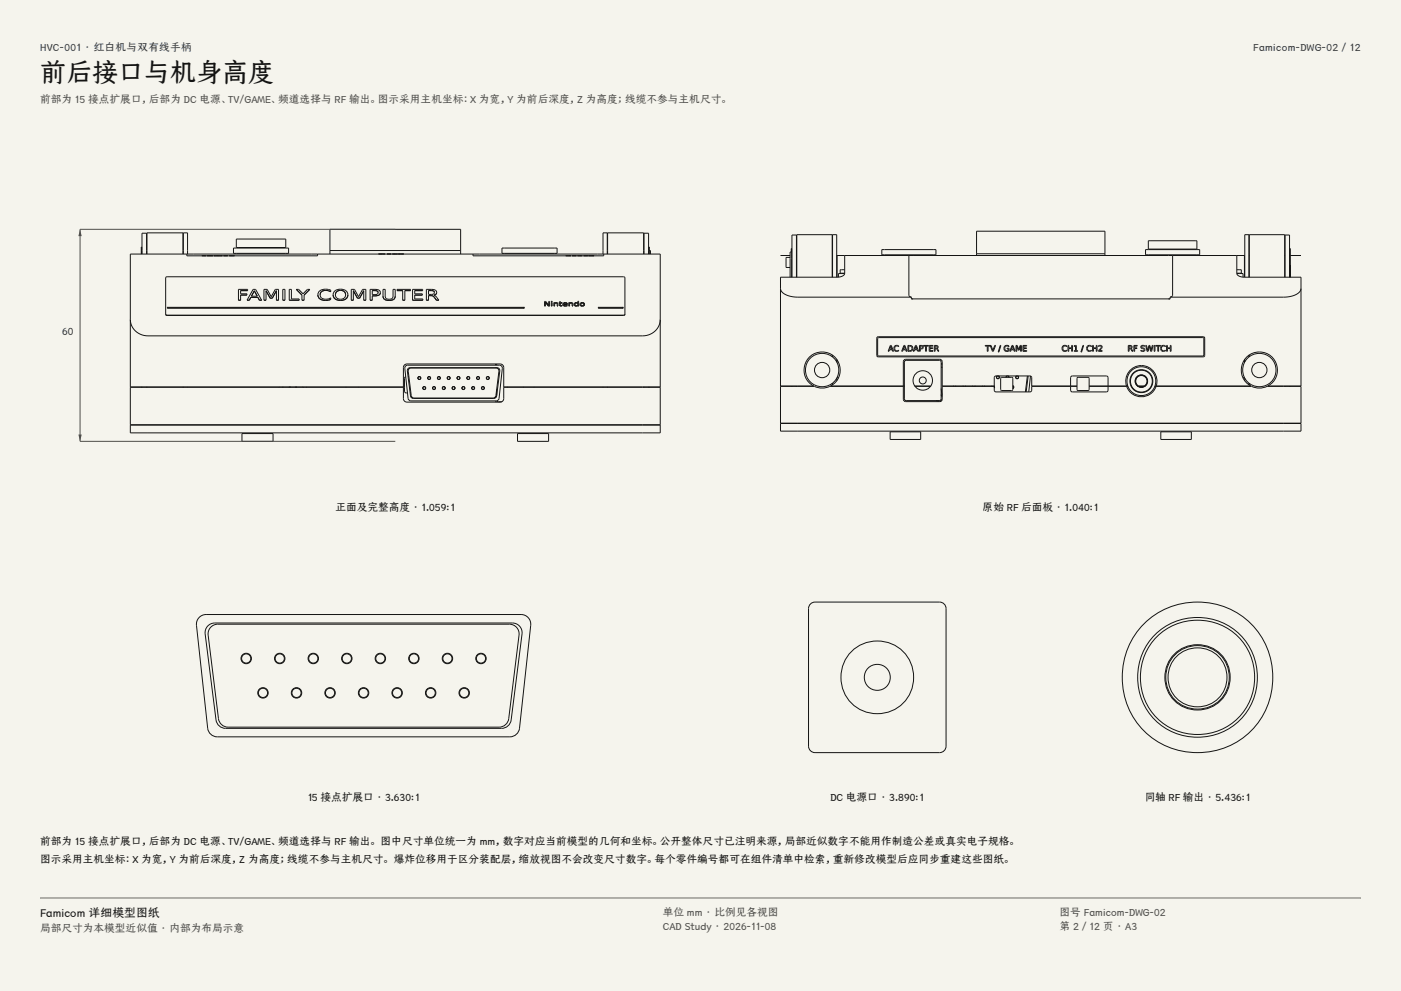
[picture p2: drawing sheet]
<svg xmlns="http://www.w3.org/2000/svg" width="420mm" height="297mm" viewBox="0 0 420 297" stroke-linecap="round" stroke-linejoin="round" font-family="sans-serif">
<g fill="#f5f4ed">
<path d="M0 0h420v297h-420z"/>
<path d="M12 12h396v275h-396z"/>
</g>
<g fill="none" stroke="#141413" stroke-width=".3">
<path d="M42.4 76.1v-2.1l.1 2.1M42.6 76.1v-6.2h1.3v6.2M44 76.1v-6.3h10.9v6.3M55 76.1v-6.3h1.2v6.3M56 76.1h-16.9v39.9h82.2v-2.6l.3-.5M56 76.1h39.2M56 76.1v.6h39.2v-.6M60.5 76.6v.1M60.8 76.6v.1M61.1 76.7h.7M61.8 76.6v.1M62 76.7h1.9"/>
<path d="M62 76.6v.1M63.9 76.6v.1M64.1 76.6v.1M64.6 76.6v.1M65 76.6v.1M65.4 76.6v.1M65.8 76.6v.1M66.2 76.6v.1M66.7 76.6v.1M67 76.6v.1M68.3 76.6v.1M68.7 76.6v.1"/>
<path d="M69 76.6v.1M69.3 76.7h.4M69.7 76.6v.1M70 74.3h16.5v1.6h-16.5zM70 76.6v.1M70.3 76.6v.1M70.8 71.6h14.9v2.6h-14.9zM95.2 76.1h46.6M98.9 76.1v-7.4h39.2v7.4M98.9 75.1h39.2M113.5 76.1h2h-.6M114.8 76.1h.1"/>
<path d="M116 76.1h1.3M117.6 76.1h1.6zM119.4 76.1h1.6M120.1 76.1h.1M120.3 76.1h.1M141.8 76.1h39.2M141.8 76.1v.6h39.2v-.6M150.5 74.3h16.5v1.6h-16.5zM169.6 76.6v.1M169.9 76.6v.1M170.2 76.7h.4M170.6 76.6v.1"/>
<path d="M170.9 76.6v.1M171.2 76.6v.1M171.5 76.6v.1M172.8 76.6v.1M173.1 76.7h.1M173.1 76.6v.1M173.1 76.7h1.4M174.5 76.6v.1M175 76.6v.1M176.2 76.6v.1M176.4 76.6v.1M177.1 76.6v.1"/>
<path d="M177.4 76.6v.1M178.1 76.6v.1M180.8 76.1v-6.3h1.2v6.3M181 76.1h16.9v39.9h-46.9v-5.9l-.2-.6-.8-.4h-28.3l-.6 .4-.2 .6v5.9M182.1 76.1v-6.3h10.9v6.3M193.1 76.1v-6.2h1.3v6.2M194.5 76.1v-2.1l.1 2.1M194.6 75.1h.4v1M39.1 95.8a5.1 5.1 0 0 0 5.3 4.9h148.2a5.1 5.1 0 0 0 5.3-4.9M49.7 94.2l.4 .3h136.8l.4-.3M49.7 83.1l137.2-.2 .4 .3v11l-.4 .3h-136.8l-.4-.3zM50.2 92.1h107l-.1 .2h-106.9z"/>
<path d="M50.2 92.1h.1M50.2 92.3h.1M71.5 86.7h2.7v.4h-2.1v.9h1.9v.4h-1.9v1.6h-.6zM71.5 90h.6M74.1 90l1.8-3.3h.7l1.8 3.3M74.1 90h.6M75.2 89.1h.1M75.2 89.1h2.1M75.2 89.1l-.5 .9M76.2 87.2h.1M76.2 87.2l.9 1.6h-1.7zM77.3 89.1h.1"/>
<path d="M77.3 89.1l.5 .9M78.4 90h-.6M79.1 90h.7M81 89.4l-1.2-2.3v2.9h-.7v-3.3h1l1.2 2.2 1.2-2.2h1v3.3h-.6v-2.9l-1.3 2.3M81 89.3v.1M81 89.3h.6M81.6 89.3v.1M82.9 90h.6M84.8 86.7h.6v3.3h-.6zM84.8 90h.6M86.7 86.7h.7v2.9h2.3v.4h-3zM86.7 90h3"/>
<path d="M88.8 86.7h.7l1.3 1.4 1.4-1.4h.7M88.8 86.7l1.7 1.7v1.6h.7v-1.6l1.7-1.7M88.8 86.7h.1M90.5 90h.7M92.9 86.7h.1M95.3 88.4a2.32 2.32 0 0 0 3.1 1.6M95.3 88.4h.1M96.4 87.4a1.39 1.39 0 0 0-.2 1.8 1.39 1.39 0 0 0 1.7 .5l1.2-.4v.4M97.7 87l.8 .1M97.7 87l-1.3 .4M98.5 87.1l.6 .4v-.5l-.7-.3a2.33 2.33 0 0 0-3.1 1.7M99.1 89.7l-.7 .3"/>
<path d="M99.9 88.4a2.37 2.37 0 0 1 4.1-1l.3 1M99.9 88.4a2.37 2.37 0 0 0 4.1 .9l.3-.9M99.9 88.4h.1M101 87.4a1.5 1.5 0 0 1 1.9-.2 1.5 1.5 0 0 1 .5 1.9 1.49 1.49 0 0 1-2.1 .4 1.49 1.49 0 0 1-.3-2.1zM104.3 88.4h.1M105.3 90h.6M107.2 89.4l-1.3-2.3v2.9h-.6v-3.3h1l1.2 2.2 1.2-2.2h1v3.3h-.7v-2.9l-1.2 2.3M107.2 89.3h.6M107.2 89.3v.1M107.8 89.3v.1M109 90h.7M111 86.7h1.4a1.13 1.13 0 0 1 1.2 .3 1.13 1.13 0 0 1 .3 1.2l-.8 .4-1.5 .1v1.3h-.6z"/>
<path d="M111 90h.6M111.6 87.1h.8a.66 .66 0 0 1 1 .6 .66 .66 0 0 1-1 .6h-.8zM114 87.7h.1M114.8 86.7h.7v2a1.2 1.2 0 0 0 1.2 1 1.2 1.2 0 0 0 1.1-1v-2h.7v2.1a2.02 2.02 0 0 1-3.4 .7l-.3-.7zM119 86.7h4.1v.4h-1.7v2.9h-.7v-2.9h-1.7zM120.7 90h.7M123.7 86.7h3v.4h-2.4v1h2.3v.3h-2.3v1.2h2.5v.4h-3.1zM123.7 90h3.1M127.8 90h.7M129.8 88.7l.4 .4M130 87.2l-1.5-.1v1.1h1.3l.4-.5M130 87.2l.2 .5"/>
<path d="M130.1 88.4l.5 .4 .9 1.2M130.2 89.1l.6 .9M130.9 87.7l-.2-.6-.4-.2-2.5-.2v3.3h.7v-1.4l1.3 .1M130.9 87.7l-.2 .5-.6 .3M130.9 87.7l-.2 .5-.6 .2M130.9 87.7h.1M131.5 90h-.7M157.2 92.1h.1M157.1 92.3h.1M163.2 90.3h.4l.9 1.2v-1.2h.3v1.4h-.4l-.9-1.1v1.1h-.3zM163.2 91.7h.3M164.8 91.7h-.4"/>
<path d="M165.3 90.3h.2v.2h-.2zM165.3 90.7h.2v1h-.2zM165.3 91.7h.2M166 90.7l.3 .1a.6 .6 0 0 1 1 .3v.6h-.3v-.6a.39 .39 0 0 0-.4-.3 .39 .39 0 0 0-.3 .3v.6h-.3zM166 91.7h.3M166.9 90.9l.1 .2M167 91.7h.3M167.8 90.4h.2v.3h.5l-.5 .1v.7l.5 .2-.7-.2v-.7h-.2zM167.9 91.6l.6 .1M168.7 91.2h.1M168.8 90.9a.73 .73 0 0 1 .8-.3 .73 .73 0 0 1 .5 .6h-1.1l.3 .4 .8-.1-.3 .2a.66 .66 0 0 1-.8 0 .66 .66 0 0 1-.2-.8zM169 91l.6-.2 .3 .3z"/>
<path d="M170.5 90.7l.2 .1a.6 .6 0 0 1 1.1 .3v.6h-.3v-.6a.39 .39 0 0 0-.4-.3 .39 .39 0 0 0-.4 .3v.6h-.2zM170.5 91.7h.2M171.4 90.9l.1 .2M171.5 91.7h.3M172.1 91.2a.64 .64 0 0 1 .5-.5 .64 .64 0 0 1 .6 .1v-.5h.3v1.4h-.5M172.1 91.2a.62 .62 0 0 0 .9 .5M172.1 91.2h.1M172.5 90.9h.6M172.5 90.9l-.1 .3M173.1 90.9a.41 .41 0 0 1-.2 .7 .41 .41 0 0 1-.5-.4M173.2 91.6l-.2 .1M173.2 91.7h.3"/>
<path d="M173.9 91.2a.71 .71 0 0 1 .7-.5 .71 .71 0 0 1 .6 .5M173.9 91.2a.71 .71 0 0 0 .7 .5 .71 .71 0 0 0 .6-.5M173.9 91.2h.1M175.2 91.2h.1M179.4 92.3h.1M179.4 92.1h.1M186.8 92.1h.1M186.8 92.3h.1M186.8 92.1h-7.4v.2h7.4M186.8 92.1v.2M42.4 116v.1M42.5 116v.1"/>
<path d="M42.6 116v.1M43.9 116v.1M44 116v.1M54.9 116v.1M55 116v.1M56.2 116v.1M83.6 116l.1 .1M84.6 116l.1 .1M84.8 116l.1 .1M86.6 116l.1 .1M86.7 116l.1 .1M86.9 116l.2 .1"/>
<path d="M88.7 116l-.3 .1M88.9 116l-.2 .1M89 116l-.2 .1M90.8 116l-.1 .1M91 116l-.1 .1M91.9 116v.1M103.7 116v.1M107.4 116v.1M120.9 116.1l.1 3.7 .4 .5 .6 .2h28l.6-.2 .4-.5v-3.7h46.9v11.2h-158.8v-11.2h82.2v1.4l.9 .3M121.6 109.7l.6-.3h27.6a.85 .85 0 0 1 .8 1l-1 9-.5 .7h-25.9l-.6-.2-.3-.5-.9-9zM122.3 110.5l.7-.3h26a.85 .85 0 0 1 .8 .9l-.9 7.6-.6 .6-24.4 .1-.6-.2-.2-.5-1-7.6zM122.3 112.9h.3"/>
<path d="M122.6 110.6l.6-.3h25.5a.85 .85 0 0 1 .9 .9l-.9 7.4-.6 .6-24 .1-.5-.2-.3-.5-.9-7.4zM123 117.8h.2M125.5 112.9h.4M127 115.9h.1M127 116.7h.1M128.2 113.3h.1M128.4 112.9h.5M129 113.3h.1M131.4 112.9h.4M132.7 116.1h.1M132.7 116.5v.1M132.7 116h.1"/>
<path d="M133.3 116h.1M133.4 116.1h.1M135.6 116.1h.1M135.7 116h.1M136.2 116h.1M136.3 116.1h.1M138.5 116.1h.1M138.6 116h.1M139.1 116h.1M139.2 116.1h.1M141.5 116.1h.1M141.5 116h.1"/>
<path d="M142.1 116h.1M142.2 116.1h.1M144.4 116.1h.1M144.5 116h.1M145 116h.1M145.1 116.1h.1M148.6 109.1v.3M148.6 110.2v.1M148.6 118.8v.4M148.9 109.1v.3M148.9 110.2v.1M148.9 116.7v1.9"/>
<path d="M152.1 116l.1 .1M156.9 116v.1M160.1 116v.1M180.8 116v.1M182 116v.1M182.1 116v.1M193 116v.1M193.1 116v.1M194.4 116v.1M194.5 116v.1M194.6 116v.1M39.1 127.4h158.8v2.3h-158.8z"/>
<path d="M72.5 129.9h9.4v2.4h-9.4zM148.6 120.1l.2 .4M149 120.1l.2 .3h1.2M155.1 129.9h9.4v2.4h-9.4z"/>
<circle cx="174.5" cy="91.2" r=".41"/>
<circle cx="125.7" cy="113.3" r=".46"/>
<circle cx="125.7" cy="113.3" r=".4"/>
<circle cx="127.2" cy="116.3" r=".46"/>
<circle cx="127.2" cy="116.3" r=".4"/>
<circle cx="128.6" cy="113.3" r=".46"/>
<circle cx="128.6" cy="113.3" r=".4"/>
<circle cx="130.1" cy="116.3" r=".46"/>
<circle cx="130.1" cy="116.3" r=".4"/>
<circle cx="131.6" cy="113.3" r=".46"/>
<circle cx="131.6" cy="113.3" r=".4"/>
<circle cx="133" cy="116.3" r=".46"/>
<circle cx="133" cy="116.3" r=".4"/>
<circle cx="134.5" cy="113.3" r=".46"/>
<circle cx="134.5" cy="113.3" r=".4"/>
<circle cx="136" cy="116.3" r=".46"/>
<circle cx="136" cy="116.3" r=".4"/>
<circle cx="137.4" cy="113.3" r=".46"/>
<circle cx="137.4" cy="113.3" r=".4"/>
<circle cx="138.9" cy="116.3" r=".46"/>
<circle cx="138.9" cy="116.3" r=".4"/>
<circle cx="140.4" cy="113.3" r=".46"/>
<circle cx="140.4" cy="113.3" r=".4"/>
<circle cx="141.8" cy="116.3" r=".46"/>
<circle cx="141.8" cy="116.3" r=".4"/>
<circle cx="143.3" cy="113.3" r=".46"/>
<circle cx="143.3" cy="113.3" r=".4"/>
<circle cx="144.8" cy="116.3" r=".46"/>
<circle cx="144.8" cy="116.3" r=".4"/>
<circle cx="146.2" cy="113.3" r=".46"/>
<circle cx="146.2" cy="113.3" r=".4"/>
</g>
<path d="M118.5 68.7h-94.5v63.6h94.5" fill="none" stroke="#504e49" stroke-width=".3"/>
<g fill="#504e49">
<path d="M24 68.7l.5 2.1h-1z"/>
<path d="M23.5 130.2h1l-.5 2.1z"/>
</g>
<g fill="none" stroke="#141413" stroke-width=".3">
<path d="M234 76.6h2.9M236.9 77.1h-1.3v3.1h1.3M237.2 75.5v-1l.1 1M237.3 75.5h-.4v7.6M237.3 75.5v7.6M237.3 76.6h.1M238.8 76.6h.1M249.5 76.6h.1M250.8 76.6h.1M250.9 76.6h2.3M250.9 76.6v6.5M253.2 76.6h19.3"/>
<path d="M253.2 76.6v5.3M264.4 74.8h16.2v1.6h-16.2zM272.5 76.6h79M272.5 76.6v11.9l.7 .6M292.8 76.1h38.4M292.8 76.6v-7.3h38.4v7.3M343.4 74.8h16.2v1.6h-16.2zM344.2 72.2h14.6v2.4h-14.6zM351.5 76.6v11.9l-.7 .6M351.5 76.6h19.3M370.8 76.6h2.3M370.8 76.6v5.3"/>
<path d="M373.1 76.6h.1M373.1 76.6v6.5M374.4 76.6h.1M385.1 76.6h.1M386.6 76.6h.1M386.8 76.6h3.2M386.8 79.4h.1M234 86.5a3.9 3.9 0 0 0 4 2.5l35.2 .1M237.4 83.1v-12.7h1.4v12.7M238.9 83.1v-12.8h10.6v12.8M249.6 83.1v-12.8h1.2v12.8M250.9 83.1h-16.9v32.6h9.9a5.4 5.4 0 0 1-1.6-8.2 5.4 5.4 0 0 1 8.4 0 5.4 5.4 0 0 1-1.7 8.2h22.1"/>
<path d="M253.2 82h-1.8v1.1M253.2 81.9l-.6 .8-1.7 .4M253.2 80.8h-1.3v1.1h1.3M273.2 89.6h.5M273.2 89.1v.5M273.2 89.6h77.6M350.3 89.6h.5M350.8 89.1v.5M370.8 81.9l.6 .8 1.7 .4M370.8 80.8h1.3v1.1h-1.3M370.8 82h1.8v1.1M373.1 83.1h16.9v32.6h-9.9a5.4 5.4 0 0 0 1.6-8.2 5.4 5.4 0 0 0-8.4 0 5.4 5.4 0 0 0 1.7 8.2h-28.8"/>
<path d="M373.2 83.1v-12.8h1.2v12.8M374.5 83.1v-12.8h10.6v12.8M385.2 83.1v-12.7h1.4v12.7M386.7 83.1v-8.6l.1 8.6M390 86.5a3.9 3.9 0 0 1-4 2.5l-35.2 .1M237.2 115.7v.1M237.3 115.7v.1M237.4 115.7v.1M238.8 115.7v.1M238.9 115.7v.1M249.5 106.4v.5M249.5 114.9v.5"/>
<path d="M249.5 115.7v.1M249.6 106.5v.5M249.6 114.8v.5M249.6 115.7v.1M250.8 107.7v.8M250.8 113.3v.8M250.8 115.7v.1M250.9 113.2h.1M250.9 113.2h.5M250.9 107.9v.8M250.9 113.1v.1M262.9 101.1l.4-.2h97.4l.5 .4v5.2l-.5 .4h-97.4l-.5-.4z"/>
<path d="M263.3 101.2h97.3l.3 .3v4.9l-.3 .3h-97.2l-.3-.3zM266.9 103.5h.3l.7 1.8h-.3l-.1-.5h-.8l-.2 .5h-.3zM267.1 103.8l.3 .8h-.7zM268.2 103.7a.68 .68 0 0 1 1.2 .2 .69 .69 0 0 0-1 0 .69 .69 0 0 0 0 1 .69 .69 0 0 0 1 0 .79 .79 0 0 1-1.1 .3 .79 .79 0 0 1-.3-1.1zM270.8 115.8v3.8l.2 .6 .5 .2 10.5-.1 .5-.7v-3.8h15.6M270.8 115.7v-7.3l.2-.5 .5-.2h10.2l.5 .2 .3 .5v7.3h15.6v-2.5l.5-.5h10.4l.3 .5v2.5h13.6M271 103.5h.3l.6 1.8h-.2l-.2-.5h-.8l-.1 .5h-.3zM271.1 103.8l.3 .8h-.6zM271.1 115.8h-22.3l-2 .5-1.3-.1-1.4-.4h-10.1v11h156v-11h-10.1l-2 .5-1.4-.1-1.3-.4h-29M271.4 108.1l10.2-.1 .5 .2v11.3l-.2 .5-10.3 .1-.4-.3-.1-11.3zM272.2 103.5a.96 .96 0 0 1 1.4 .4 .96 .96 0 0 1-.6 1.4h-.8zM272.4 103.7a.73 .73 0 0 1 1 .7 .73 .73 0 0 1-1 .7z"/>
<path d="M274.2 115.7h4.8M274.3 115.8h4.6M274.4 103.5h.3l.7 1.8h-.3l-.1-.5h-.8l-.2 .5h-.2zM274.6 103.8l.3 .8h-.6zM275.6 103.5h.6a.58 .58 0 0 1 .6 .8 .58 .58 0 0 1-.9 .3v.7h-.3zM275.9 103.7h.3a.33 .33 0 0 1 .3 .4 .33 .33 0 0 1-.3 .3h-.3zM276.9 103.5h1.4v.2h-.6v1.6h-.2v-1.6h-.6zM278.6 103.5h1.1v.2h-.9v.5h.8v.3h-.8v.6h.9v.2h-1.1zM280.1 103.5h.5a.49 .49 0 0 1 .6 .4 .49 .49 0 0 1-.3 .6l.6 .8h-.3l-.6-.8h-.3v.8h-.2zM280.3 103.7h.3a.31 .31 0 0 1 .4 .3 .31 .31 0 0 1-.4 .3h-.3zM282.1 119.8h.3M282.1 116.4l.4 2.1"/>
<path d="M282.1 118.2l.4 .7M282.1 108.9h.4M282.1 109.3h.4M282.1 110h.4M282.5 110.1h-.4M285.9 115.7l-.1 .1M286 115.7l-.1 .1M286.4 115.7l.1 .1M286.5 115.7l.1 .1M288.8 115.7l-.1 .1M288.9 115.7l-.1 .1M289.3 115.7l.1 .1"/>
<path d="M289.4 115.7l.1 .1M291.7 115.7l-.1 .1M292.2 115.7l.1 .1M292.3 115.7v.1M294.5 115.7v.1M294.6 115.7l-.1 .1M295 115.7l.2 .1M295.1 115.7l.1 .1M295.3 103.5h1.8l.6 1.5 .5-1.5h.3l-.7 1.8h-.3l-.7-1.8v.2h-.6v1.6h-.2v-1.6h-.7zM297.4 115.7l-.1 .1M297.5 115.7l-.1 .1M297.9 115.7l.1 .1"/>
<path d="M298 115.7l.1 .6M298.1 115.8v1.4l.5 .3h10.2l.4-.3 .1-1.4h13.6M298.1 115.8v.4M298.9 112.7l-.2 .5 .5 .3 .4-.3-.2-.5M299.9 103.5h.2l-.7 2h-.2zM300 113.2l.3-.1 3.3 .1-.1 3.8-3.5-.1zM301.2 103.7a.75 .75 0 0 1 1.3 .2 .72 .72 0 0 0-1-.1 .72 .72 0 0 0-.2 1 .72 .72 0 0 0 1 .2v-.4h-.4v-.2h.6v.7a.95 .95 0 0 1-1.3 0 .95 .95 0 0 1 0-1.4zM301.6 113.1a.4 .4 0 0 1 .4-.4 .4 .4 0 0 1 .4 .4M301.8 112.7l-.2 .4M302.2 112.7l.3 .4M303.4 103.5h.3l.6 1.8h-.2l-.2-.5h-.8l-.1 .5h-.3zM303.5 103.8l.3 .8h-.6z"/>
<path d="M303.6 115.6l.3 .4-.3 .4M303.6 115.7l.3 .3-.3 .4M304.6 103.5h.3l.5 1.2 .4-1.2h.4v1.8h-.2v-1.6l-.5 1.2h-.2l-.5-1.2v1.6h-.2zM304.7 112.7l-.2 .5 .4 .3 .5-.3-.3-.5M306.7 103.5h1.1v.2h-.9v.5h.8v.3h-.8v.6h.9v.2h-1.1zM308 112.7l-.6 4.8M308.2 112.7l-.6 4.8M308.9 112.7l-.5 4.8M318.6 103.7a.68 .68 0 0 1 1.2 .2 .69 .69 0 0 0-1 0 .69 .69 0 0 0 0 1 .69 .69 0 0 0 1 0 .79 .79 0 0 1-1.1 .3 .79 .79 0 0 1-.3-1.1zM320.2 103.5h.2v.7h.9v-.7h.2v1.8h-.2v-.8h-.9v.8h-.2zM320.9 115.8l.1 1.4 .5 .3h10.2l.4-.3 .1-1.4M320.9 115.7v-2.5l.6-.5h10.4l.3 .5v2.5"/>
<path d="M322 103.6l.7-.1v1.6h.4v.2h-1.1v-.2h.4v-1.4l-.4 .1zM322.9 113.2l.3-.1 3.3 .1-.1 3.8-3.5-.1zM324.7 103.5h.2l-.7 2h-.2zM326 103.7a.68 .68 0 0 1 1.2 .2 .69 .69 0 0 0-1 0 .69 .69 0 0 0 0 1 .69 .69 0 0 0 1 0 .79 .79 0 0 1-1.1 .3 .79 .79 0 0 1-.3-1.1zM326.5 115.8h11.6M326.5 115.7h11.6M327.5 103.5h.3v.7h.8v-.7h.3v1.8h-.3v-.8h-.8v.8h-.3zM329.3 103.6a.67 .67 0 0 1 1.1 .2 .67 .67 0 0 1-.5 1l-.3 .3h.8v.2h-1.1l.4-.6a.5 .5 0 0 0 .5-.5 .5 .5 0 0 0-.5-.5l-.4 .2zM337.7 115.7a4.7 4.7 0 0 1 4.5-6.1 4.7 4.7 0 0 1 4.4 6.1M337.8 115.8a4.7 4.7 0 0 0 4.4 3.1 4.7 4.7 0 0 0 4.4-3.1M338.2 103.5h.6a.49 .49 0 0 1 .6 .4 .49 .49 0 0 1-.3 .6l.5 .8h-.2l-.7-.8h-.2v.8h-.3zM338.5 103.7h.3a.31 .31 0 0 1 .3 .3 .31 .31 0 0 1-.3 .3h-.3z"/>
<path d="M339.1 115.7h.1M339.1 115.8h.2M339.9 103.5h1v.2h-.7v.5h.7v.2h-.7v.9h-.3zM341 115.7h.1M341.1 115.8h.1M341.3 115.7h1.7M341.5 115.8h1.3M342.2 103.6a.63 .63 0 0 1 .9 .2h-.1a.37 .37 0 0 0-.6-.2 .37 .37 0 0 0 0 .6 .63 .63 0 0 1 .8 .8 .63 .63 0 0 1-1 .3l-.2-.3a.45 .45 0 0 0 .6 .2 .45 .45 0 0 0 .2-.6 .58 .58 0 0 1-.7-.3 .58 .58 0 0 1 .1-.7zM343.1 115.8h.1M343.3 115.7h.1M343.5 103.5h.2l.4 1.5 .3-1.5h.3l.4 1.5 .3-1.5h.3l-.5 1.8h-.3l-.3-1.5-.4 1.5h-.3zM345 115.8h.2"/>
<path d="M345.1 115.7h.2M346 103.5h.2v1.8h-.2zM346.5 103.5h1.5v.2h-.7v1.6h-.2v-1.6h-.6zM348.2 103.7a.68 .68 0 0 1 1.2 .2 .69 .69 0 0 0-1 0 .69 .69 0 0 0 0 1 .69 .69 0 0 0 1 0 .79 .79 0 0 1-1.1 .3 .79 .79 0 0 1-.3-1.1zM349.7 103.5h.3v.7h.8v-.7h.3v1.8h-.3v-.8h-.8v.8h-.3zM372.6 113.2h.5M373.1 113.2h.1M373.1 107.9v.8M373.1 113.1v.1M373.2 107.7v.8M373.2 113.3v.8M373.2 115.7v.1"/>
<path d="M374.4 106.5v.5M374.4 114.8v.5M374.4 115.7v.1M374.5 106.4v.5M374.5 114.9v.5M374.5 115.7v.1M385.1 115.7v.1M385.2 115.7v.1M386.6 115.7v.1M386.7 115.7v.1M386.8 115.7v.1M234 126.9h156v2.3h-156z"/>
<path d="M266.9 129.4h9.1v2.3h-9.1zM280.7 120.1l1.5 .1M348 129.4h9.1v2.3h-9.1zM59.6 185.1a2.89 2.89 0 0 1 2.2-.9h94.4a2.9 2.9 0 0 1 2.9 3.2l-3.4 30.8a2.9 2.9 0 0 1-2.8 2.6h-87.8a2.9 2.9 0 0 1-2.8-2.6l-3.4-30.8a2.89 2.89 0 0 1 .7-2.3zM62.2 187.7a2.89 2.89 0 0 1 2.2-1h89.2a2.9 2.9 0 0 1 2.9 3.3l-3.3 25.7a2.9 2.9 0 0 1-2.8 2.6h-82.8a2.9 2.9 0 0 1-2.8-2.6l-3.3-25.7a2.89 2.89 0 0 1 .7-2.3zM63.1 188.1a2.89 2.89 0 0 1 2.2-1h87.4a2.9 2.9 0 0 1 2.9 3.2l-3.1 25.1a2.9 2.9 0 0 1-2.9 2.5h-81.2a2.9 2.9 0 0 1-2.9-2.5l-3.1-25.1a2.89 2.89 0 0 1 .7-2.2zM243 181l1.3-.6h37.4a1.94 1.94 0 0 1 1.9 2v41.2a1.94 1.94 0 0 1-1.9 2h-37.4a1.94 1.94 0 0 1-1.9-2v-41.2zM342.3 187.6a22.6 22.6 0 0 1 34.1 .9 22.6 22.6 0 0 1-5.4 33.6 22.6 22.6 0 0 1-32.6-9.8 23.2 23.2 0 0 1 3.9-24.7z"/>
<circle cx="246.4" cy="110.9" r="5"/>
<circle cx="246.5" cy="110.9" r="2.3"/>
<circle cx="276.6" cy="114" r="2.92"/>
<circle cx="276.6" cy="114" r="1.04"/>
<circle cx="299.2" cy="113.1" r=".4"/>
<circle cx="304.9" cy="113.1" r=".4"/>
<circle cx="342.2" cy="114.2" r="4.3"/>
<circle cx="342.2" cy="114.2" r="3.4"/>
<circle cx="342.2" cy="114.2" r="3.3"/>
<circle cx="342.2" cy="114.2" r="1.88"/>
<circle cx="342.2" cy="114.2" r="1.83"/>
<circle cx="342.2" cy="114.2" r="1.7"/>
<circle cx="377.5" cy="110.9" r="5"/>
<circle cx="377.5" cy="110.9" r="2.3"/>
<circle cx="73.8" cy="197.3" r="1.57"/>
<circle cx="73.8" cy="197.3" r="1.38"/>
<circle cx="83.9" cy="197.3" r="1.57"/>
<circle cx="83.9" cy="197.3" r="1.38"/>
<circle cx="93.9" cy="197.3" r="1.57"/>
<circle cx="93.9" cy="197.3" r="1.38"/>
<circle cx="104" cy="197.3" r="1.57"/>
<circle cx="104" cy="197.3" r="1.38"/>
<circle cx="114" cy="197.3" r="1.57"/>
<circle cx="114" cy="197.3" r="1.38"/>
<circle cx="124.1" cy="197.3" r="1.57"/>
<circle cx="124.1" cy="197.3" r="1.38"/>
<circle cx="134.1" cy="197.3" r="1.57"/>
<circle cx="134.1" cy="197.3" r="1.38"/>
<circle cx="144.2" cy="197.3" r="1.57"/>
<circle cx="144.2" cy="197.3" r="1.38"/>
<circle cx="78.8" cy="207.7" r="1.57"/>
<circle cx="78.8" cy="207.7" r="1.38"/>
<circle cx="88.9" cy="207.7" r="1.57"/>
<circle cx="88.9" cy="207.7" r="1.38"/>
<circle cx="98.9" cy="207.7" r="1.57"/>
<circle cx="98.9" cy="207.7" r="1.38"/>
<circle cx="109" cy="207.7" r="1.57"/>
<circle cx="109" cy="207.7" r="1.38"/>
<circle cx="119" cy="207.7" r="1.57"/>
<circle cx="119.1" cy="207.7" r="1.38"/>
<circle cx="129.1" cy="207.7" r="1.57"/>
<circle cx="129.1" cy="207.7" r="1.38"/>
<circle cx="139.2" cy="207.7" r="1.57"/>
<circle cx="139.2" cy="207.7" r="1.38"/>
<circle cx="263" cy="203" r="10.9"/>
<circle cx="263" cy="203" r="3.9"/>
<circle cx="358.9" cy="203" r="18"/>
<circle cx="358.9" cy="203" r="17.2"/>
<circle cx="359" cy="203" r="9.8"/>
<circle cx="359" cy="203" r="9.5"/>
<circle cx="359" cy="203" r="8.9"/>
</g>
<path d="M12 269.3h396zM12 269h396v.3h-396z" fill-rule="evenodd" fill="#504e49"/>
<text font-size="7.8" fill="#141413" x="12" y="24.7">前后接口与机身高度</text>
<text font-size="3.5" fill="#141413" x="12" y="274.9">Famicom 详细模型图纸</text>
<g font-size="3.2" fill="#1b365d">
<text x="12" y="15.3">HVC-001 · 红白机与双有线手柄</text>
<text x="375.7" y="15.3">Famicom-DWG-02 / 12</text>
<text x="18.6" y="100.5">60</text>
</g>
<g font-size="3.2" fill="#504e49">
<text x="12" y="30.9">前部为 15 接点扩展口，后部为 DC 电源、TV/GAME、频道选择与 RF 输出。图示采用主机坐标：X 为宽，Y 为前后深度，Z 为高度；线缆不参与主机尺寸。</text>
<text x="198.7" y="274.5">单位 mm · 比例见各视图</text>
<text x="317.6" y="274.5">图号 Famicom-DWG-02</text>
<text x="12" y="279.3">局部尺寸为本模型近似值 · 内部为布局示意</text>
<text x="198.7" y="278.8">CAD Study · 2026-11-08</text>
<text x="317.6" y="278.8">第 2 / 12 页 · A3</text>
</g>
<g font-size="3.2" fill="#141413">
<text x="100.5" y="153">正面及完整高度 · 1.059:1</text>
<text x="294.7" y="153">原始 RF 后面板 · 1.040:1</text>
<text x="92.1" y="240">15 接点扩展口 · 3.630:1</text>
<text x="248.9" y="240">DC 电源口 · 3.890:1</text>
<text x="343.1" y="240">同轴 RF 输出 · 5.436:1</text>
<text x="12" y="253.3">前部为 15 接点扩展口，后部为 DC 电源、TV/GAME、频道选择与 RF 输出。 图中尺寸单位统一为 mm，数字对应当前模型的几何和坐标。公开整体尺寸已注明来源，局部近似数字不能用作制造公差或真实电子规格。</text>
<text x="12" y="258.6">图示采用主机坐标：X 为宽，Y 为前后深度，Z 为高度；线缆不参与主机尺寸。 爆炸位移用于区分装配层，缩放视图不会改变尺寸数字。每个零件编号都可在组件清单中检索，重新修改模型后应同步重建这些图纸。</text>
</g>
</svg>
